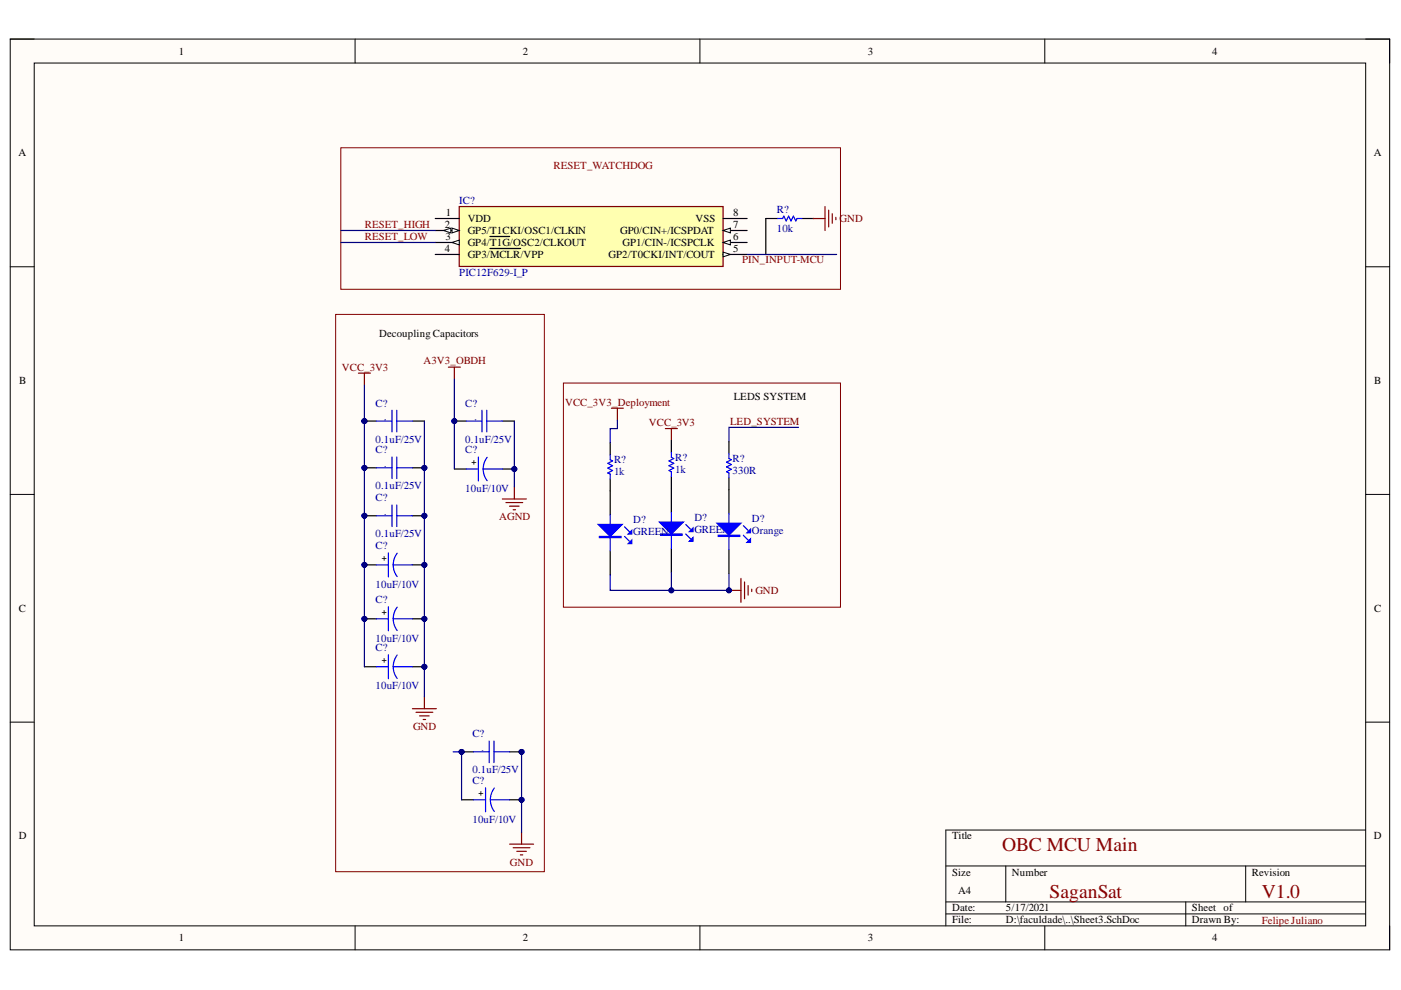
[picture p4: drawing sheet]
<svg xmlns="http://www.w3.org/2000/svg" width="297mm" height="210mm" viewBox="0 0 297 210" stroke-linecap="round" stroke-linejoin="round" font-family="sans-serif">
<path d="M2.2 8.3h292.4v193.1h-292.4z" fill-rule="evenodd" fill="#fffcf8"/>
<path d="M2.2 8.3h292.4v193.1h-292.4z" fill="none" stroke="#000" stroke-width=".21"/>
<path d="M7.3 13.4h282.3v182.9h-282.3z" fill-rule="evenodd" fill="#fffcf8"/>
<g fill="none" stroke="#000" stroke-width=".21">
<path d="M2.2 8.3h5.1M7.3 13.4h282.3v182.9h-282.3zM75.3 8.3v5.1M148.4 8.3v5.1M221.5 8.3v5.1M289.6 8.3h5v5.1M2.2 56.6h5.1M289.6 56.6h5M2.2 104.8h5.1M289.6 104.8h5M2.2 153.1h5.1M289.6 153.1h5"/>
<path d="M289.6 176h-89.1v20.3M75.3 196.3v5.1M148.4 196.3v5.1M200.5 183.6h89.1M200.5 191.2h89.1M200.5 193.8h89.1M213.2 183.6v7.6M221.5 196.3v5.1M251.4 191.2v5.1M264.1 183.6v7.6M294.6 196.3v5.1"/>
</g>
<path d="M76 79.1h2.5M77.3 79.1v2.6M87.4 150.3h5.1M88.2 151h3.6M89 151.8h2M89.7 152.6h.5M90 147.7v2.6" fill="none" stroke="#800000" stroke-width=".25"/>
<path d="M77.3 119.8h2.5M87.4 119.8h2.6M77.3 131.2h2.5M87.4 131.2h2.6M77.3 141.4h2.5M87.4 141.4h2.6" fill="none" stroke="#000" stroke-width=".25"/>
<g fill="none" stroke="#00f" stroke-width=".25">
<path d="M79.8 119.8h2.5M82.3 117.2v5.1M83.4 119.8l.1 1 .7 1.5M83.4 119.8h4M84.2 117.3l-.7 1.4-.1 1.1M79.8 131.2h2.5M82.3 128.7v5M82.3 138.8v5.1M83.4 131.2l.1 1.1 .7 1.4M83.4 131.2h4M84.2 128.7l-.7 1.4-.1 1.1M84.2 138.9l-.7 1.4-.1 1.1"/>
<path d="M79.8 141.4h2.5M83.4 141.4l.1 1 .7 1.4M83.4 141.4h4"/>
</g>
<circle cx="109.1" cy="99.4" r=".51" fill="#000080"/>
<circle cx="109.1" cy="99.4" r=".51" fill="none" stroke="#000080" stroke-width=".21"/>
<path d="M96.3 99.4h2.6M106.5 99.4h2.6" fill="none" stroke="#000" stroke-width=".25"/>
<circle cx="109.1" cy="99.4" r=".51" fill="#000080"/>
<circle cx="109.1" cy="99.4" r=".51" fill="none" stroke="#000080" stroke-width=".21"/>
<g fill="none" stroke="#00f" stroke-width=".25">
<path d="M79.8 89.3h3.3M79.8 99.2h3.3M83.1 87v4.6M83.1 96.9v4.6M84.1 89.3h3.3M84.1 87v4.6M84.1 96.9v4.6M84.1 99.2h3.3M98.9 99.4h2.5M101.4 96.9v5.1M102.4 99.4l.2 1.1 .7 1.4M102.4 99.4h4.1"/>
<path d="M103.3 97l-.7 1.4-.2 1"/>
</g>
<path d="M95.1 77.8h2.5M96.3 77.8v2.6M106.5 105.8h5.1M107.3 106.6h3.5M108 107.3h2.1M108.8 108.1h.5M109.1 103.3v2.5" fill="none" stroke="#800000" stroke-width=".25"/>
<path d="M77.3 89.3h2.5M77.3 99.2h2.5M87.4 89.3h2.6M87.4 99.2h2.6" fill="none" stroke="#000" stroke-width=".25"/>
<circle cx="77.3" cy="109.4" r=".51" fill="#000080"/>
<circle cx="77.3" cy="109.4" r=".51" fill="none" stroke="#000080" stroke-width=".21"/>
<circle cx="90" cy="109.4" r=".51" fill="#000080"/>
<circle cx="90" cy="109.4" r=".51" fill="none" stroke="#000080" stroke-width=".21"/>
<path d="M77.3 109.4h2.5" fill="none" stroke="#000" stroke-width=".25"/>
<circle cx="77.3" cy="109.4" r=".51" fill="#000080"/>
<circle cx="77.3" cy="109.4" r=".51" fill="none" stroke="#000080" stroke-width=".21"/>
<path d="M87.4 109.4h2.6" fill="none" stroke="#000" stroke-width=".25"/>
<circle cx="90" cy="109.4" r=".51" fill="#000080"/>
<circle cx="90" cy="109.4" r=".51" fill="none" stroke="#000080" stroke-width=".21"/>
<path d="M98.9 89.3h3.3M102.2 87v4.6M103.2 89.3h3.3M103.2 87v4.6M79.8 109.4h3.3M83.1 107.1v4.5M84.1 109.4h3.3M84.1 107.1v4.5" fill="none" stroke="#00f" stroke-width=".25"/>
<path d="M96.3 89.3h2.6M106.5 89.3h2.6" fill="none" stroke="#000" stroke-width=".25"/>
<path d="M71.2 66.7h44.2v118.1h-44.2z" fill="none" stroke="#800000" stroke-width=".21"/>
<path d="M108 179h5.1M108.8 179.7h3.6M110.6 176.4v2.6M109.6 180.5h2M110.3 181.3h.5" fill="none" stroke="#800000" stroke-width=".25"/>
<circle cx="110.6" cy="169.6" r=".51" fill="#000080"/>
<circle cx="110.6" cy="169.6" r=".51" fill="none" stroke="#000080" stroke-width=".21"/>
<path d="M97.9 169.6h2.5M108 169.6h2.6" fill="none" stroke="#000" stroke-width=".25"/>
<circle cx="110.6" cy="169.6" r=".51" fill="#000080"/>
<circle cx="110.6" cy="169.6" r=".51" fill="none" stroke="#000080" stroke-width=".21"/>
<path d="M100.4 169.6h2.5M102.9 167v5.1M104 169.6l.3 1.5 .5 1M104 169.6h4M104.8 167.1l-.5 .9-.3 1.6" fill="none" stroke="#00f" stroke-width=".25"/>
<circle cx="97.9" cy="159.4" r=".51" fill="#000080"/>
<circle cx="97.9" cy="159.4" r=".51" fill="none" stroke="#000080" stroke-width=".21"/>
<circle cx="110.6" cy="159.4" r=".51" fill="#000080"/>
<circle cx="110.6" cy="159.4" r=".51" fill="none" stroke="#000080" stroke-width=".21"/>
<path d="M97.9 159.4h2.5" fill="none" stroke="#000" stroke-width=".25"/>
<circle cx="97.9" cy="159.4" r=".51" fill="#000080"/>
<circle cx="97.9" cy="159.4" r=".51" fill="none" stroke="#000080" stroke-width=".21"/>
<path d="M108 159.4h2.6" fill="none" stroke="#000" stroke-width=".25"/>
<circle cx="110.6" cy="159.4" r=".51" fill="#000080"/>
<circle cx="110.6" cy="159.4" r=".51" fill="none" stroke="#000080" stroke-width=".21"/>
<path d="M100.4 159.4h3.3M103.7 157.1v4.6M104.7 159.4h3.3M104.7 157.1v4.6" fill="none" stroke="#00f" stroke-width=".25"/>
<path d="M141.1 90.9h2.5M142.3 90.9v2.5M154.5 125.2h2.6M157.1 122.6v5.1M157.9 123.4v3.6M158.6 124.2v2M159.4 124.9v.5" fill="none" stroke="#800000" stroke-width=".25"/>
<circle cx="154.5" cy="125.2" r=".51" fill="#000080"/>
<circle cx="154.5" cy="125.2" r=".51" fill="none" stroke="#000080" stroke-width=".21"/>
<path d="M142.3 93.4v2.6M154.5 93.7v2.5M142.3 101v7.7M142.3 116.3v5.1M154.5 101.3v2.5" fill="none" stroke="#000" stroke-width=".25"/>
<path d="M142.3 96v1l.6 .2-1.1 .5 1.1 .5-1.1 .5 1.1 .6-1.1 .5 .5 .2v1M154.5 96.2v1l.6 .3-1.1 .5 1.1 .5-1.1 .5 1.1 .5-1.1 .5 .5 .3v1M142.3 108.7v7.6M145.4 113.2l1 1M145.4 111.2l1 1" fill="none" stroke="#00f" stroke-width=".25"/>
<path d="M139.8 110.7h5.1l-2.6 2.5z" fill="#00f"/>
<path d="M139.8 110.7h5.1l-2.6 2.5zM140.1 113.2h4.5v.3h-4.5z" fill="none" stroke="#00f" stroke-width=".25"/>
<path d="M140.1 113.4h4.5" fill="none" stroke="#00f" stroke-width=".26"/>
<path d="M146.2 114.8l.7-.8v.8z" fill="#00f"/>
<path d="M146.2 114.8l.7-.8v.8z" fill="none" stroke="#00f" stroke-width=".25"/>
<path d="M146.2 112.7l.7-.7v.7z" fill="#00f"/>
<path d="M146.2 112.7l.7-.7v.7zM154.5 108.9v7.6M157.6 113.5l1 1M157.6 111.5l1 1" fill="none" stroke="#00f" stroke-width=".25"/>
<path d="M154.5 103.8v5.1M154.5 116.5v5.1" fill="none" stroke="#000" stroke-width=".25"/>
<path d="M152 110.9h5.1l-2.6 2.6z" fill="#00f"/>
<path d="M152 110.9h5.1l-2.6 2.6zM152.3 113.5h4.5v.2h-4.5zM152.3 113.6h4.5" fill="none" stroke="#00f" stroke-width=".25"/>
<path d="M158.4 115l.7-.8v.8z" fill="#00f"/>
<path d="M158.4 115l.7-.8v.8z" fill="none" stroke="#00f" stroke-width=".25"/>
<path d="M158.4 113l.7-.8v.8z" fill="#00f"/>
<path d="M129.4 109.2v7.6M132.4 113.7l1 1.1M132.4 111.7l1 1M158.4 113l.7-.8v.8z" fill="none" stroke="#00f" stroke-width=".25"/>
<path d="M119.5 81.2h58.7v47.5h-58.7z" fill="none" stroke="#800000" stroke-width=".21"/>
<path d="M129.4 104.1v5.1M129.4 116.8v5.1" fill="none" stroke="#000" stroke-width=".25"/>
<path d="M126.8 111.2h5.1l-2.5 2.5z" fill="#00f"/>
<path d="M126.8 111.2h5.1l-2.5 2.5zM127.1 113.7h4.6v.3h-4.6zM127.1 113.9h4.6" fill="none" stroke="#00f" stroke-width=".25"/>
<path d="M133.2 115.3l.8-.8v.8z" fill="#00f"/>
<path d="M133.2 115.3l.8-.8v.8z" fill="none" stroke="#00f" stroke-width=".25"/>
<path d="M133.2 113.2l.8-.7v.7z" fill="#00f"/>
<path d="M129.4 96.5v1l.5 .2-1 .5 1 .5-1 .6 1 .5-1 .5 .5 .2v1M133.2 113.2l.8-.7v.7z" fill="none" stroke="#00f" stroke-width=".25"/>
<path d="M129.6 86.6h2.6M130.9 86.6v2.5" fill="none" stroke="#800000" stroke-width=".25"/>
<path d="M129.4 93.9v2.6M129.4 101.5v2.6" fill="none" stroke="#000" stroke-width=".25"/>
<path d="M72.3 31.3h105.9v30h-105.9z" fill="none" stroke="#800000" stroke-width=".21"/>
<path d="M97.4 43.8h55.9v12.7h-55.9z" fill-rule="evenodd" fill="#ffffb0"/>
<path d="M97.4 43.8h55.9v12.7h-55.9z" fill="none" stroke="#800000" stroke-width=".25"/>
<path d="M92.3 46.3h5.1M92.3 48.9h5.1" fill="none" stroke="#000" stroke-width=".25"/>
<path d="M95.8 48.4l1.6 .5-1.6 .5z" fill="#f8fcff"/>
<path d="M95.8 48.4l1.6 .5-1.6 .5z" fill="none" stroke="#000" stroke-width=".21"/>
<path d="M94.1 48.9l1.5-.5v1z" fill="#f8fcff"/>
<path d="M94.1 48.9l1.5-.5v1z" fill="none" stroke="#000" stroke-width=".21"/>
<path d="M92.3 51.4h5.1" fill="none" stroke="#000" stroke-width=".25"/>
<path d="M95.8 51.4l1.6-.5v1z" fill="#f8fcff"/>
<path d="M95.8 51.4l1.6-.5v1z" fill="none" stroke="#000" stroke-width=".21"/>
<path d="M92.3 54h5.1M103.9 50.1h4.2M103.9 52.7h6.5M153.3 46.3h5.1M153.3 48.9h5.1" fill="none" stroke="#000" stroke-width=".25"/>
<path d="M153.3 48.9l1.5-.5v1z" fill="#f8fcff"/>
<path d="M153.3 48.9l1.5-.5v1z" fill="none" stroke="#000" stroke-width=".21"/>
<path d="M153.3 51.4h5.1" fill="none" stroke="#000" stroke-width=".25"/>
<path d="M153.3 51.4l1.5-.5v1z" fill="#f8fcff"/>
<path d="M153.3 51.4l1.5-.5v1z" fill="none" stroke="#000" stroke-width=".21"/>
<path d="M153.3 54h5.1" fill="none" stroke="#000" stroke-width=".25"/>
<path d="M153.3 53.4l1.5 .6-1.5 .5z" fill="#f8fcff"/>
<path d="M153.3 53.4l1.5 .6-1.5 .5z" fill="none" stroke="#000" stroke-width=".21"/>
<path d="M164.9 46.3h-2.5v7.7M170 46.3h2.5" fill="none" stroke="#000" stroke-width=".25"/>
<path d="M164.9 46.3h1l.3-.5 .5 1 .5-1 .5 1 .5-1 .5 1 .3-.5h1" fill="none" stroke="#00f" stroke-width=".25"/>
<path d="M172.4 46.3h2.5M174.9 43.8v5.1M175.7 44.6v3.5M176.5 45.3v2M177.2 46.1v.5" fill="none" stroke="#800000" stroke-width=".25"/>
<path d="M109.1 89.3v14" fill="none" stroke="#000080" stroke-width=".25"/>
<circle cx="109.1" cy="99.4" r=".51" fill="#000080"/>
<circle cx="109.1" cy="99.4" r=".51" fill="none" stroke="#000080" stroke-width=".21"/>
<path d="M72.3 51.4h20M72.3 48.9h20M96.1 159.4h1.8v10.2" fill="none" stroke="#000080" stroke-width=".25"/>
<circle cx="97.9" cy="159.4" r=".51" fill="#000080"/>
<circle cx="97.9" cy="159.4" r=".51" fill="none" stroke="#000080" stroke-width=".21"/>
<path d="M158.4 54h19M110.3 159.4h.3v17" fill="none" stroke="#000080" stroke-width=".25"/>
<circle cx="110.6" cy="169.6" r=".51" fill="#000080"/>
<circle cx="110.6" cy="169.6" r=".51" fill="none" stroke="#000080" stroke-width=".21"/>
<circle cx="110.6" cy="159.4" r=".51" fill="#000080"/>
<circle cx="110.6" cy="159.4" r=".51" fill="none" stroke="#000080" stroke-width=".21"/>
<path d="M129.4 121.9v3.3h12.9" fill="none" stroke="#000080" stroke-width=".25"/>
<circle cx="142.3" cy="125.2" r=".51" fill="#000080"/>
<circle cx="142.3" cy="125.2" r=".51" fill="none" stroke="#000080" stroke-width=".21"/>
<path d="M130.9 89.1v1.8h-1.5v3M142.3 121.4v3.8h12.2v-3.6" fill="none" stroke="#000080" stroke-width=".25"/>
<circle cx="142.3" cy="125.2" r=".51" fill="#000080"/>
<circle cx="142.3" cy="125.2" r=".51" fill="none" stroke="#000080" stroke-width=".21"/>
<circle cx="154.5" cy="125.2" r=".51" fill="#000080"/>
<circle cx="154.5" cy="125.2" r=".51" fill="none" stroke="#000080" stroke-width=".21"/>
<path d="M77.3 89.3v52.1M169.3 90.6h-14.8v3.1" fill="none" stroke="#000080" stroke-width=".25"/>
<circle cx="77.3" cy="109.4" r=".51" fill="#000080"/>
<circle cx="77.3" cy="109.4" r=".51" fill="none" stroke="#000080" stroke-width=".21"/>
<path d="M77.3 81.7v7.6M90 89.3v58.4" fill="none" stroke="#000080" stroke-width=".25"/>
<circle cx="90" cy="109.4" r=".51" fill="#000080"/>
<circle cx="90" cy="109.4" r=".51" fill="none" stroke="#000080" stroke-width=".21"/>
<path d="M96.3 80.4v19" fill="none" stroke="#000080" stroke-width=".25"/>
<g font-size="4.1" fill="#980000">
<text x="212.4" y="180.5">OBC MCU Main</text>
<text x="222.5" y="190.5">SaganSat</text>
<text x="267.5" y="190.5">V1.0</text>
</g>
<g font-size="2.3">
<text x="37.9" y="11.6">1</text>
<text x="110.8" y="11.6">2</text>
<text x="184" y="11.6">3</text>
<text x="257" y="11.6">4</text>
<text x="3.9" y="33.1">A</text>
<text x="291.3" y="33.1">A</text>
<text x="94.5" y="45.8">1</text>
<text x="99.2" y="47.1">VDD</text>
<text x="147.5" y="47.1">VSS</text>
<text x="155.4" y="45.8">8</text>
<text x="94.3" y="48.4">2</text>
<text x="94.3" y="53.4">4</text>
<text x="94.4" y="50.9">3</text>
<text x="99.2" y="49.6">GP5/T1CKI/OSC1/CLKIN</text>
<text x="99.2" y="52.2">GP4/T1G/OSC2/CLKOUT</text>
<text x="131.5" y="49.6">GP0/CIN+/ICSPDAT</text>
<text x="132" y="52.2">GP1/CIN-/ICSPCLK</text>
<text x="155.4" y="48.4">7</text>
<text x="155.4" y="50.9">6</text>
<text x="155.4" y="53.4">5</text>
<text x="99.2" y="54.7">GP3/MCLR/VPP</text>
<text x="129" y="54.7">GP2/T0CKI/INT/COUT</text>
<text x="80.4" y="71.4">Decoupling Capacitors</text>
<text x="4.1" y="81.4">B</text>
<text x="291.4" y="81.4">B</text>
<text x="155.6" y="84.7">LEDS SYSTEM</text>
<text x="4" y="129.7">C</text>
<text x="291.4" y="129.7">C</text>
<text x="4" y="178">D</text>
<text x="201.9" y="178">Title</text>
<text x="291.3" y="178">D</text>
<text x="201.9" y="185.6">Size</text>
<text x="214.6" y="185.6">Number</text>
<text x="265.4" y="185.6">Revision</text>
<text x="203.1" y="189.4">A4</text>
<text x="201.9" y="193.3">Date:</text>
<text x="201.9" y="195.8">File:</text>
<text x="213.3" y="193.3">5/17/2021</text>
<text x="213.3" y="195.8">D:\faculdade\..\Sheet3.SchDoc</text>
<text x="252.7" y="193.3">Sheet of</text>
<text x="252.7" y="195.8">Drawn By:</text>
<text x="37.9" y="199.6">1</text>
<text x="110.8" y="199.6">2</text>
<text x="184" y="199.6">3</text>
<text x="257" y="199.6">4</text>
</g>
<g font-size="2.3" fill="#980000">
<text x="117.3" y="35.8">RESET_WATCHDOG</text>
<text x="77.3" y="50.8">RESET_LOW</text>
<text x="77.3" y="48.3">RESET_HIGH</text>
<text x="157.4" y="55.8">PIN_INPUT-MCU</text>
<text x="267.5" y="195.9">Felipe Juliano</text>
</g>
<g font-size="2.3" fill="#000080">
<text x="97.4" y="43.3">IC?</text>
<text x="164.7" y="45.1">R?</text>
<text x="164.7" y="49.1">10k</text>
<text x="97.4" y="58.5">PIC12F629-I_P</text>
<text x="79.6" y="86.2">C?</text>
<text x="81.8" y="89.3" transform="rotate(-90 81.8 89.3)">.</text>
<text x="98.6" y="86.2">C?</text>
<text x="100.9" y="89.3" transform="rotate(-90 100.9 89.3)">.</text>
<text x="79.6" y="93.8">0.1uF/25V</text>
<text x="98.6" y="93.8">0.1uF/25V</text>
<text x="79.6" y="96.1">C?</text>
<text x="81.8" y="99.2" transform="rotate(-90 81.8 99.2)">.</text>
<text x="98.6" y="96.1">C?</text>
<text x="130.2" y="98.2">R?</text>
<text x="130.2" y="100.8">1k</text>
<text x="143.2" y="97.7">R?</text>
<text x="143.2" y="100.3">1k</text>
<text x="155.3" y="98">R?</text>
<text x="155.3" y="100.5">330R</text>
<text x="79.6" y="103.7">0.1uF/25V</text>
<text x="79.6" y="106.3">C?</text>
<text x="98.6" y="104.2">10uF/10V</text>
<text x="79.6" y="113.9">0.1uF/25V</text>
<text x="81.8" y="109.3" transform="rotate(-90 81.8 109.3)">.</text>
<text x="134.3" y="110.9">D?</text>
<text x="134.3" y="113.5">GREEN</text>
<text x="147.2" y="110.4">D?</text>
<text x="147.2" y="112.9">GREEN</text>
<text x="159.4" y="110.7">D?</text>
<text x="159.4" y="113.2">Orange</text>
<text x="79.6" y="116.4">C?</text>
<text x="79.6" y="124.6">10uF/10V</text>
<text x="79.6" y="127.9">C?</text>
<text x="79.6" y="136">10uF/10V</text>
<text x="79.6" y="138.1">C?</text>
<text x="79.6" y="146.2">10uF/10V</text>
<text x="100.2" y="156.3">C?</text>
<text x="102.5" y="159.4" transform="rotate(-90 102.5 159.4)">.</text>
<text x="100.2" y="166.3">C?</text>
<text x="100.2" y="163.9">0.1uF/25V</text>
<text x="100.2" y="174.4">10uF/10V</text>
</g>
<g font-size="2.3" fill="#800000">
<text x="178" y="47.1">GND</text>
<text x="89.8" y="77.3">A3V3_OBDH</text>
<text x="72.5" y="78.6">VCC_3V3</text>
<text x="119.8" y="86">VCC_3V3_Deployment</text>
<text x="137.6" y="90.4">VCC_3V3</text>
<text x="154.8" y="90.1">LED_SYSTEM</text>
<text x="105.8" y="110.3">AGND</text>
<text x="160.2" y="125.9">GND</text>
<text x="87.6" y="154.8">GND</text>
<text x="108.1" y="183.5">GND</text>
</g>
<g font-size="1.9">
<text x="101" y="98.7" transform="rotate(-90 101 98.7)">+</text>
<text x="82" y="119" transform="rotate(-90 82 119)">+</text>
<text x="82" y="130.4" transform="rotate(-90 82 130.4)">+</text>
<text x="82" y="140.6" transform="rotate(-90 82 140.6)">+</text>
<text x="102.5" y="168.8" transform="rotate(-90 102.5 168.8)">+</text>
</g>
<g font-size="1.1" fill="#000080">
<text x="76.6" y="89.6">PIC?01</text>
<text x="95.6" y="89.6">PIC?01</text>
<text x="76.6" y="99.5">PIC?01</text>
<text x="86.8" y="99.5">PIC?02</text>
<text x="76.6" y="120">PIC?01</text>
<text x="86.8" y="120">PIC?02</text>
<text x="76.6" y="131.6">PIC?01</text>
<text x="86.8" y="131.6">PIC?02</text>
<text x="86.8" y="141.5">PIC?02</text>
</g>
</svg>
